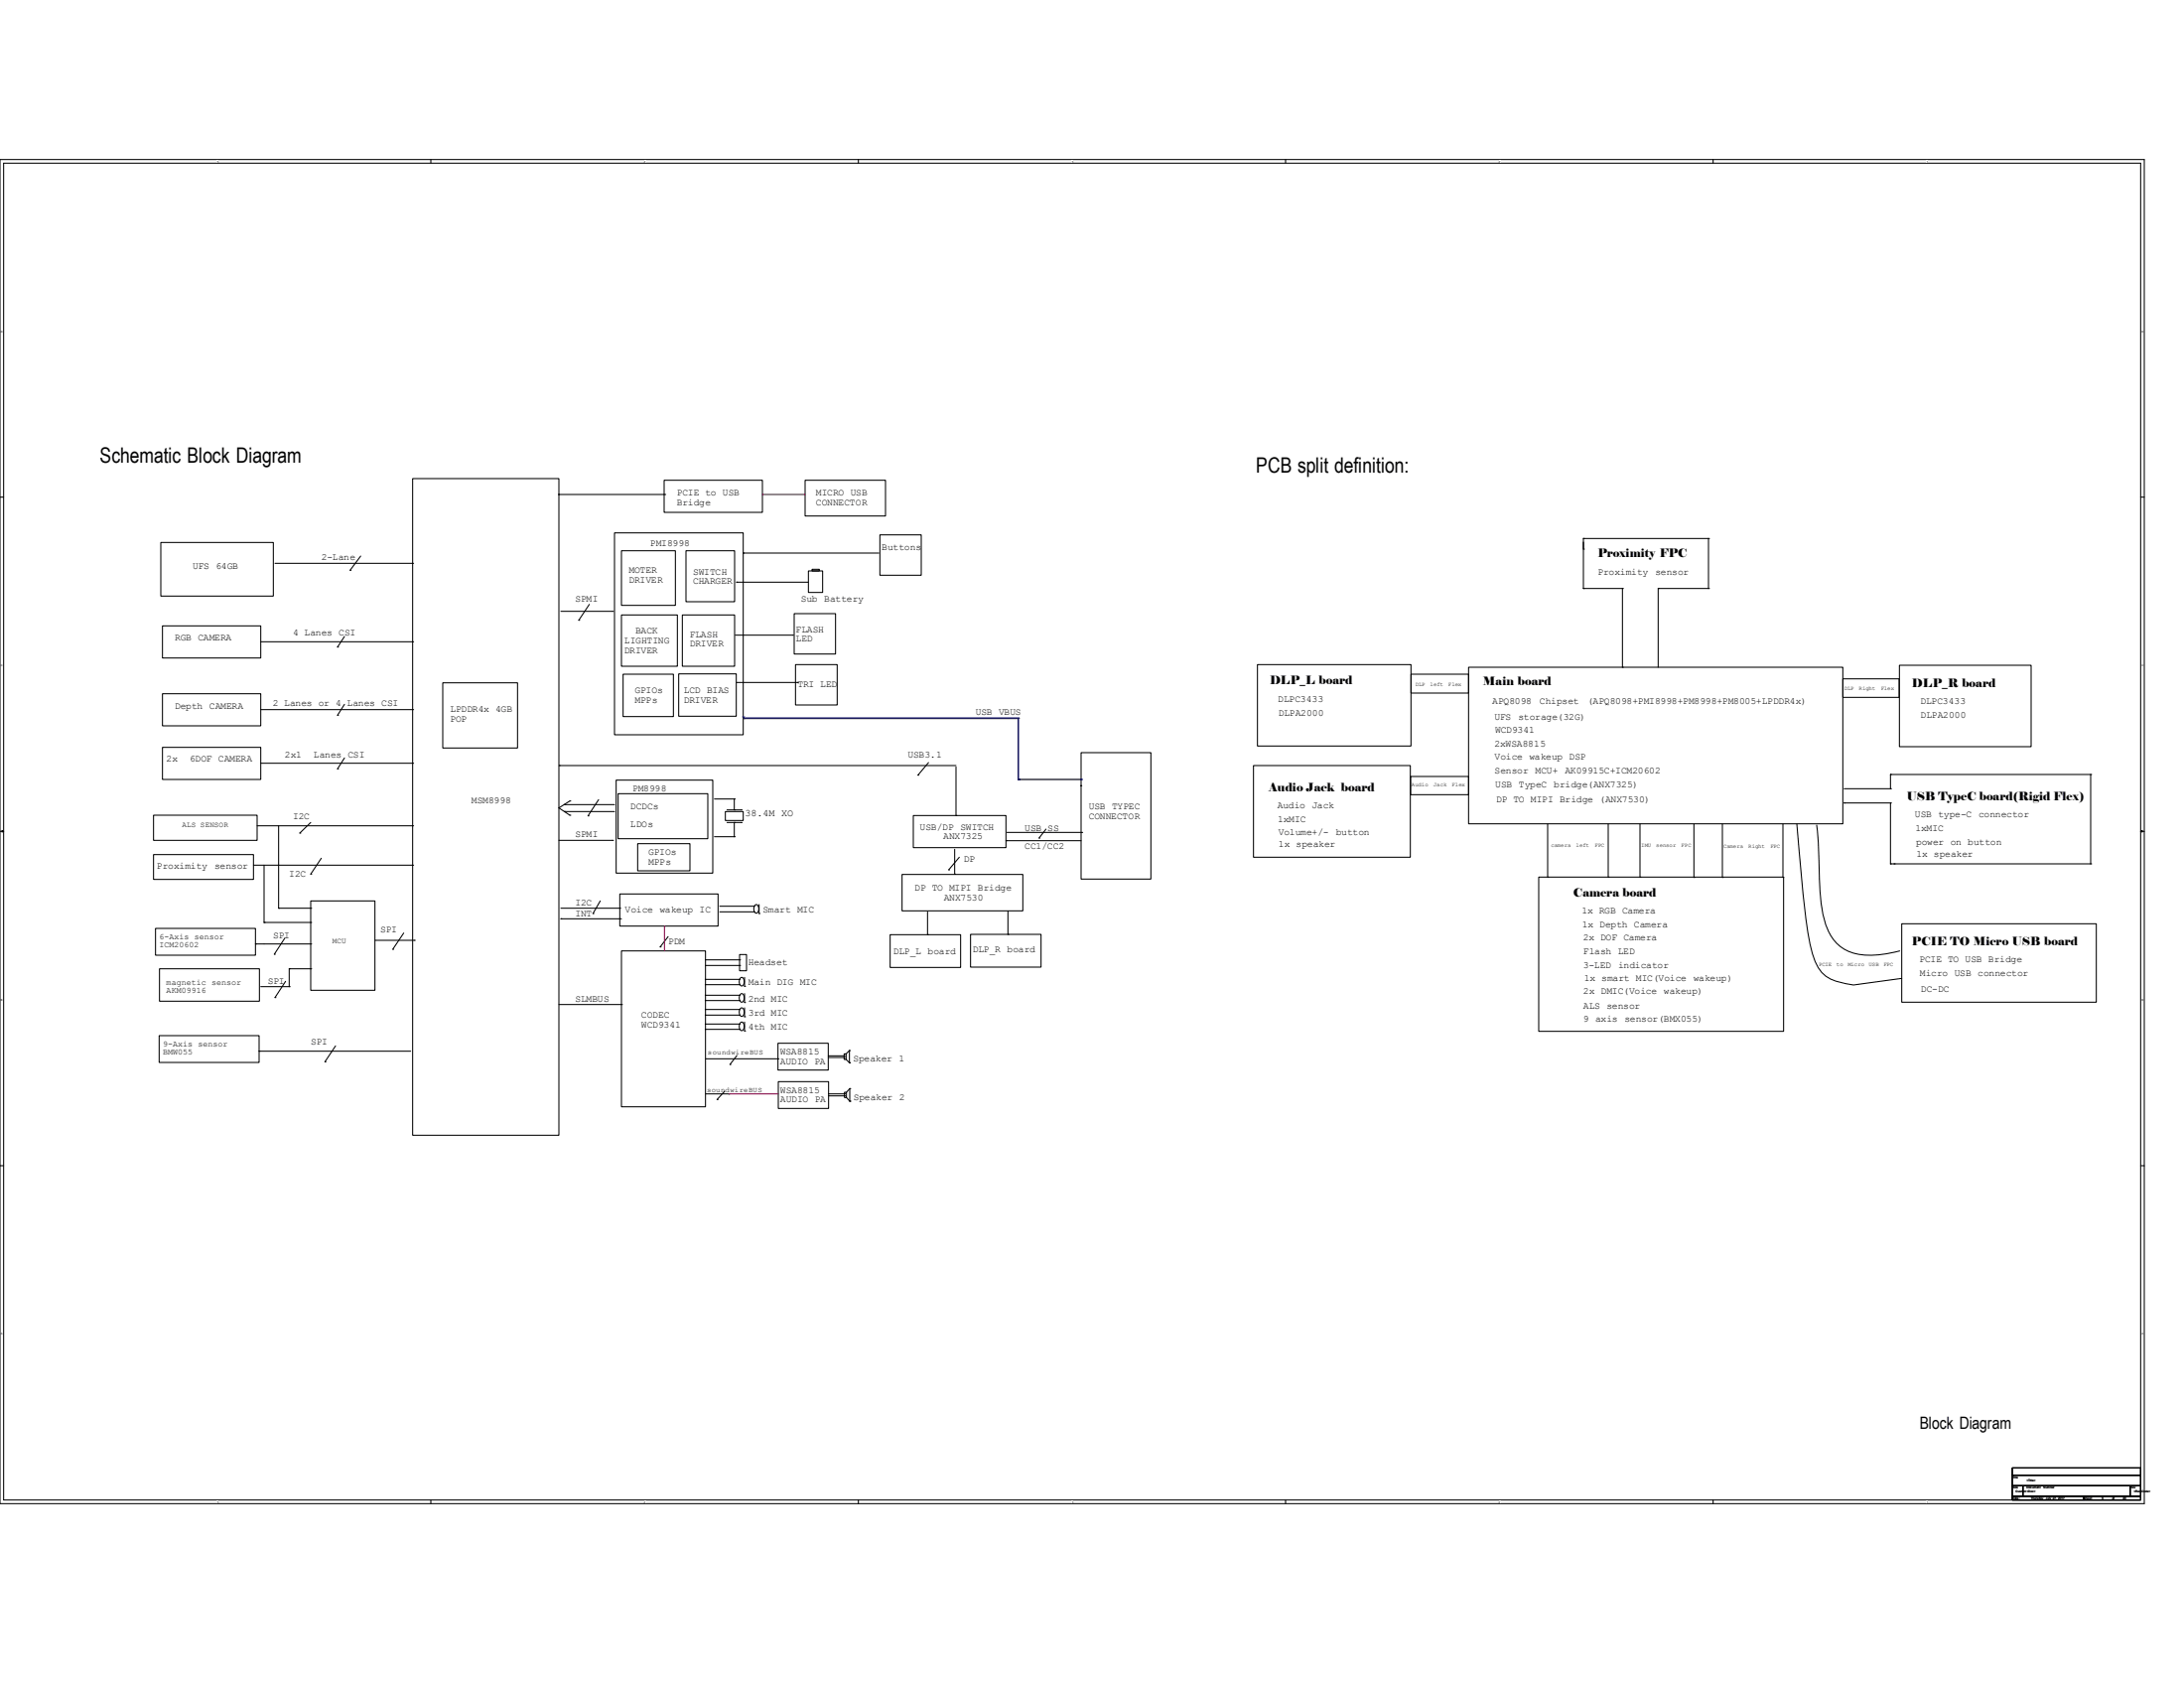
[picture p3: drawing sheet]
<svg xmlns="http://www.w3.org/2000/svg" width="279mm" height="216mm" viewBox="0 0 279 216" stroke-linecap="round" stroke-linejoin="round" font-family="sans-serif">
<path d="M0 20.4h274.3v171.9h-274.3zM.5 20.9h273.4v171h-273.4z" fill="none" stroke="#000" stroke-width=".13"/>
<g fill="#fff">
<path d="M27.8 20.5h.1v.4h-.1z"/>
<path d="M27.8 191.9h.1v.4h-.1z"/>
</g>
<path d="M55.1 20.4v.5M55.1 191.9v.4" fill="none" stroke="#000" stroke-width=".13"/>
<g fill="#fff">
<path d="M82.4 20.5h.2v.4h-.2z"/>
<path d="M82.4 191.9h.2v.4h-.2z"/>
</g>
<path d="M109.8 20.4v.5M109.8 191.9v.4" fill="none" stroke="#000" stroke-width=".13"/>
<g fill="#fff">
<path d="M137.1 20.5h.2v.4h-.2z"/>
<path d="M137.1 191.9h.2v.4h-.2z"/>
</g>
<path d="M164.5 20.4v.5M164.5 191.9v.4" fill="none" stroke="#000" stroke-width=".13"/>
<g fill="#fff">
<path d="M191.8 20.5h.1v.4h-.1z"/>
<path d="M191.8 191.9h.1v.4h-.1z"/>
</g>
<path d="M219.2 20.4v.5M219.2 191.9v.4" fill="none" stroke="#000" stroke-width=".13"/>
<g fill="#fff">
<path d="M246.5 20.5h.1v.4h-.1z"/>
<path d="M246.5 191.9h.1v.4h-.1z"/>
<path d="M.1 42.2h.2v.4h-.2z"/>
<path d="M274 42.2h.2v.4h-.2z"/>
<path d="M.1 84.9h.2v.4h-.2z"/>
<path d="M274 84.9h.2v.4h-.2z"/>
</g>
<path d="M0 63.6h.5M273.9 63.6h.4" fill="none" stroke="#000" stroke-width=".13"/>
<g fill="#fff">
<path d="M.1 127.7h.2v.4h-.2z"/>
<path d="M274 127.7h.2v.4h-.2z"/>
</g>
<path d="M0 106.3h.5M273.9 106.3h.4" fill="none" stroke="#000" stroke-width=".13"/>
<path d="M.3 106.2l.2 .1-.2 .1zM273.9 106.3l.2-.1v.2z" fill="#000" stroke="#000" stroke-width=".13"/>
<g fill="#fff">
<path d="M.1 170.4h.2v.4h-.2z"/>
<path d="M274 170.4h.2v.4h-.2z"/>
</g>
<g fill="none" stroke="#000" stroke-width=".13">
<path d="M20.6 69.4h14.4v6.8h-14.4zM35.2 72.1h17.6M44.8 72.9h.1M46.1 71.1l-1.3 1.8M52.8 61.2h18.7v84h-18.7zM52.8 72.1h.1M71.5 63.2h.1M71.5 63.2h13.7M71.8 78.2h6.6M74 79.3h.1M75.4 77.3l-1.4 2M78.4 78.2h.1"/>
<path d="M78.6 68.2h16.5v25.8h-16.5zM79.5 78.7h7.2v6.5h-7.2zM79.5 70.4h6.9v7h-6.9zM85 61.4h12.5v4.1h-12.5zM87.3 78.7h6.7v6.5h-6.7zM87.8 70.4h6.2v6.6h-6.2zM94.2 74.5h.1M94.2 74.5h9.2M95.1 70.7h.1M95.1 70.7h17.3M101.6 78.5h5.3v5.2h-5.3zM103 61.4h10.3v4.6h-10.3z"/>
<path d="M103.4 73h1.8v2.8h-1.8zM103.9 72.8h.9v.2h-.9zM112.6 68.4h5.3v5.2h-5.3zM202.6 75.3h.1M202.6 68.9h.1M202.6 70.2h.1M202.6 68.9v6.4M202.6 75.3h5M202.6 68.9h16M207.6 75.3h.1M207.6 75.3v10M212.1 75.3h.1"/>
<path d="M212.1 75.3h6.5M212.1 75.3v10M218.6 75.3h.1M218.6 68.9h.1M218.6 68.9v6.4M20.8 80.1h12.6v4.1h-12.6zM20.8 88.7h12.6v4.1h-12.6zM20.8 95.6h12.6v4.1h-12.6zM33.4 82.1h19.4M33.4 90.8h19.4M33.4 97.6h19.4M43.2 82.8h.1"/>
<path d="M43.2 91.5h.1M43.2 98.3h.1M44.1 81.4l-.9 1.4M44.1 90.1l-.9 1.4M44.1 96.9l-.9 1.4M52.8 82.1h.1M52.8 90.8h.1M52.8 97.6h.1M56.6 87.3h9.6v8.4h-9.6zM71.5 97.9h.1M71.5 97.9h50.8M78.8 99.8h12.4v11.9h-12.4z"/>
<path d="M79.7 86.2h6.4v5.5h-6.4zM86.8 86.2h7.4v5.4h-7.4zM94.1 81.2h7.3M94.2 87.3h7.8M95.2 91.9h.1M95.2 91.9h35.1M101.4 81.2h.1M101.8 85h5.3v5.2h-5.3zM102 87.3h.1M117.4 99.1h.1M118.8 97.5l-1.4 1.6M122.3 98.1v6.2"/>
<path d="M130.3 99.7h.1M130.3 91.9h.1M130.3 99.7h8M130.3 91.9v7.8M138.3 96.3h8.9v16.1h-8.9zM160.4 97.9h20v11.7h-20zM160.9 85h19.6v10.4h-19.6zM180.5 99.3h7.4v2.3h-7.4zM180.5 86.2h7.4v2.4h-7.4zM187.9 85.3h47.9v20.1h-47.9zM207.6 85.3h.1M235.8 86.8h7.2v2.4h-7.2z"/>
<path d="M241.9 99.1h.1M241.9 99.1v1.8M241.9 99.1h25.6M243 85.1h16.8v10.4h-16.8zM267.5 99.1h.1M267.5 99.1v11.4M19.6 104.3h13.3v3.2h-13.3zM19.6 109.3h12.8v3.2h-12.8zM19.9 118.7h12.8v3.5h-12.8zM32.4 110.7h20.4M32.9 105.6h19.9M33.8 118h.1"/>
<path d="M33.8 110.7v7.3M33.8 118h6M35.6 116.2h.1M35.6 116.2h4.2M35.6 105.6v10.6M36.4 120l-1.3 2M38.4 106.6h.1M39.8 115.2h8.2v11.5h-8.2zM39.8 111.8h.1M39.8 118h.1M39.8 116.2h.1M39.8 105.2l-1.4 1.4"/>
<path d="M41.1 109.8l-1.3 2M51.6 119.3l-1.4 2.1M52.8 110.7h.1M52.8 105.6h.1M71.5 107.5h6.9M71.8 117.5h.1M71.8 116.2h7.5M71.8 117.5h7.7M72.2 102.9h.1M72.2 103.8h.1M72.2 102.9h6.4M72.2 103.8h6.4"/>
<path d="M72.9 104.3h.1M72.9 102.4h.1M72.9 102.4l-1.4 .9 1.4 1M75.2 104.4h.1M75.9 116.8h.1M76.6 102.3l-1.4 2.1M76.8 115.2l-.9 1.6M78.4 107.5h.1M79.1 101.5h11.5v5.8h-11.5zM79.3 114.3h12.6v4.1h-12.6zM79.3 116.2h.1M81.6 107.9h6.7v3.5h-6.7z"/>
<path d="M85.5 119.8l-1 1.3M91.4 102.2h2.5M91.4 107h2.5M92.1 115.9h4.3M92.1 116.6h4.3M92.8 103.8h2.3v1.1h-2.3zM93 103.6h1.8M93 105.2h1.8M93.9 105.2h.1M93.9 103.6h.1M93.9 102.2h.1M93.9 107h.1"/>
<path d="M93.9 102.2v1.4M93.9 105.2v1.8M94.8 103.6h.1M94.8 105.2h.1M96.4 115.9h.1M96.4 116.6h.1M96.6 115.8l.2-.1a.64 .64 0 0 1 0 1.1 .64 .64 0 0 1-.2-1zM97.1 116.8h.1M97.1 115.7v1.1M113.9 119.5h9v4.2h-9zM115.4 111.8h15.5v4.7h-15.5zM116.8 104.3h11.9v4.1h-11.9z"/>
<path d="M118.7 119.5h.1M118.7 116.6v2.9M121.4 111.3h.1M122.1 111.8h.1M122.1 108.6v3.2M122.3 104.3h.1M122.7 109.6l-1.3 1.7M124.2 119.5h9v4.2h-9zM128.7 107.5h.1M128.7 107.5h9.6M128.8 106.5h9.6M128.9 119.5h.1"/>
<path d="M128.9 116.5v3M132.9 107.2h.1M133.8 106l-.9 1.2M138.3 100.5h.1M138.4 106.5h.1M196.8 112.2h31.4v19.7h-31.4zM198 112.2h.1M198 105.4v6.8M205.7 112.2h.1M205.7 105.4v6.8M209.8 112.2h.1M209.8 105.4v6.8"/>
<path d="M216.7 112.2h.1M216.7 105.4v6.8M220.3 112.2h.1M220.3 105.4v6.8M228.1 112.2h.1M228.1 105.4v6.8M229.9 105.4l.8 8.9a44.1 44.1 0 0 0 1.3 8.2 4.2 4.2 0 0 0 3.3 3.1l1.8 .4 6.2-.9M232.4 105.5l.2 2.7 .1 2.8a23.2 23.2 0 0 0 1 7.7 5.1 5.1 0 0 0 4.2 3.4l1.5 .1 1.7-.2 1.9-.4M235.9 102.7h.1M235.9 100.9h6M235.9 102.7h6M241.9 100.9h.1"/>
<path d="M241.9 110.5h.1M241.9 102.7h.1M241.9 102.7v7.8M241.9 110.5h25.6M242.3 110.5h.1M243.3 118.2h24.9v10h-24.9zM267.5 110.5h.1M20.4 132.5h12.7v3.4h-12.7zM20.4 123.9h12.8v4.2h-12.8zM32.7 120.7h.1M32.7 120.7h7.1M33.1 134.5h.1"/>
<path d="M33.1 134.5h19.4M33.4 126.2h3.6M35.1 122h.1M35.2 127.6h.1M36.5 125.5l-1.3 2.1M37 126.2h.1M37 123.9h.1M37 123.9v2.3M37 123.9h2.8M39.8 120.7h.1M39.8 123.9h.1M41.6 135.8h.1"/>
<path d="M42.9 133.8l-1.3 2M48 120.3h5M50.2 121.4h.1M53 120.3h.1M71.5 128.5h8M79.5 121.6h10.8v20h-10.8zM79.5 128.5h.1M84.5 121.1h.1M90.2 128h4.4M90.2 127.3h4.4M90.2 125.9h4.4M90.2 125.3h4.4"/>
<path d="M90.2 129.1h4.4M90.2 129.8h4.4M90.2 131h4.4M90.2 131.7h4.4M90.3 122.8h4.3M90.3 123.5h4.3M90.3 135.4h9.2M90.3 139.9h2.9M92.7 139.6l-1 1M93.2 139.9h.1M93.4 136.1h.1M94.3 135l-.9 1.1"/>
<path d="M94.6 128h.1M94.6 127.3h.1M94.6 125.9h.1M94.6 125.3h.1M94.6 129.1h.1M94.6 129.8h.1M94.6 131h.1M94.6 131.7h.1M94.6 122.1h.9v2.1h-.9zM94.6 122.8h.1M94.6 123.5h.1M94.7 127.2l.2-.1a.64 .64 0 0 1 0 1.1 .64 .64 0 0 1-.2-1z"/>
<path d="M94.7 125.1l.2-.1a.64 .64 0 0 1 0 1.1 .64 .64 0 0 1-.2-1zM94.7 129l.2-.1a.64 .64 0 0 1 0 1.1 .64 .64 0 0 1-.2-1zM94.7 130.8l.2-.1a.64 .64 0 0 1 0 1.1 .64 .64 0 0 1-.2-1zM95.2 128.2h.1M95.2 126.2h.1M95.2 130h.1M95.2 131.9h.1M95.2 125v1.2M95.2 127.1v1.1M95.2 128.9v1.1M95.2 130.7v1.2M99.5 133.4h6.5v3.5h-6.5z"/>
<path d="M99.5 135.4h.1M99.6 138.3h6.4v3.5h-6.4zM106 135.3h2M106 135h2M106 139.9h2M108 134.8h.2v.7h-.2zM108 135.3h.1M108 135h.1M108 139.7h.3v.7h-.3zM108 139.9h.1M108.2 135.5l.5 .4M108.7 135.9h.1"/>
<path d="M108.7 134.4h.1M108.7 134.4l-.5 .4M108.7 134.4v1.5M108.7 139.2h.1M108.7 139.2v1.6M108.7 139.2l-.4 .5M0 149.1h.5M91.7 140.6h.1M106 140.2h2M108 140.2h.1M108.3 140.4l.4 .4M108.7 140.8h.1"/>
<path d="M273.9 149.1h.4M257.4 187.7h16.5v1h-16.5zM257.4 188.7h16.5v1.3h-16.5zM257.4 190h1.4v1.4h-1.4zM257.4 191.4h9.2v.5h-9.2zM258.8 190h13.7v1.4h-13.7zM266.6 191.4h7.3v.5h-7.3zM272.5 190h1.4v1.4h-1.4z"/>
</g>
<path d="M97.5 63.2h.1M97.5 63.2h5.5M85 118.4h.1M85 118.4v3.2M93.2 139.9h.1M93.2 139.9h6.4" fill="none" stroke="#800040" stroke-width=".13"/>
<path d="M95 91.7h.1M95 91.7h.2M95.2 91.7h.1M95.2 91.7v.1M95.2 91.8h.1M95.2 91.8h35.2M130.3 99.7h.1M130.3 91.9h.1M130.3 99.7h8.2M130.3 91.9v7.8" fill="none" stroke="#00f" stroke-width=".13"/>
<g font-size="2.7">
<text x="12.8" y="59.2">Schematic Block Diagram</text>
<text x="160.7" y="60.5">PCB split definition:</text>
</g>
<text font-size="2.2" x="245.6" y="182.8">Block Diagram</text>
<g font-size="1.5">
<text x="204.4" y="71.2">Proximity FPC</text>
<text x="162.4" y="87.5">DLP_L board</text>
<text x="189.7" y="87.6">Main board</text>
<text x="244.6" y="87.9">DLP_R board</text>
<text x="162.3" y="101.2">Audio Jack board</text>
<text x="243.9" y="102.4">USB TypeC board(Rigid Flex)</text>
<text x="201.3" y="114.6">Camera board</text>
<text x="244.6" y="120.9">PCIE TO Micro USB board</text>
</g>
<text font-size="1.3" x="95.3" y="104.4">38.4M XO</text>
<g font-size="1.2">
<text x="86.6" y="63.4">PCIE to USB</text>
<text x="86.6" y="64.6">Bridge</text>
<text x="104.4" y="63.4">MICRO USB</text>
<text x="104.4" y="64.6">CONNECTOR</text>
<text x="41.1" y="71.7">2-Lane</text>
<text x="83.2" y="69.8">PMI8998</text>
<text x="112.8" y="70.4">Buttons</text>
<text x="24.6" y="72.8">UFS 64GB</text>
<text x="73.6" y="76.9">SPMI</text>
<text x="80.4" y="73.3">MOTER</text>
<text x="80.4" y="74.5">DRIVER</text>
<text x="88.6" y="73.5">SWITCH</text>
<text x="88.6" y="74.7">CHARGER</text>
<text x="102.4" y="76.9">Sub Battery</text>
<text x="204.4" y="73.5">Proximity</text>
<text x="211.8" y="73.5">sensor</text>
<text x="22.4" y="82">RGB CAMERA</text>
<text x="37.5" y="81.3">4 Lanes CSI</text>
<text x="79.8" y="83.5">DRIVER</text>
<text x="79.9" y="82.3">LIGHTING</text>
<text x="81.3" y="81.1">BACK</text>
<text x="88.2" y="81.5">FLASH</text>
<text x="88.2" y="82.7">DRIVER</text>
<text x="101.8" y="80.9">FLASH</text>
<text x="101.8" y="82.1">LED</text>
<text x="81.2" y="88.6">GPIOs</text>
<text x="81.2" y="89.9">MPPs</text>
<text x="87.5" y="88.7">LCD BIAS</text>
<text x="87.5" y="89.9">DRIVER</text>
<text x="102" y="87.8">TRI LED</text>
<text x="163.5" y="89.7">DLPC3433</text>
<text x="22.4" y="90.6">Depth CAMERA</text>
<text x="34.9" y="90.3">2 Lanes or 4 Lanes CSI</text>
<text x="57.6" y="91.1">LPDDR4x 4GB</text>
<text x="57.6" y="92.3">POP</text>
<text x="124.8" y="91.4">USB VBUS</text>
<text x="163.5" y="91.5">DLPA2000</text>
<text x="190.9" y="90.1">APQ8098</text>
<text x="191.2" y="92">UFS</text>
<text x="191.2" y="95.5">2xWSA8815</text>
<text x="191.3" y="93.7">WCD9341</text>
<text x="194.2" y="92">storage(32G)</text>
<text x="197" y="90.1">Chipset</text>
<text x="203.1" y="90.1">(APQ8098+PMI8998+PM8998+PM8005+LPDDR4x)</text>
<text x="245.7" y="90">DLPC3433</text>
<text x="245.7" y="91.8">DLPA2000</text>
<text x="21.3" y="97.4">2x</text>
<text x="24.3" y="97.4">6DOF CAMERA</text>
<text x="36.4" y="96.9">2x1</text>
<text x="40.1" y="96.9">Lanes CSI</text>
<text x="80.9" y="101.2">PM8998</text>
<text x="116.1" y="96.9">USB3.1</text>
<text x="191.2" y="98.9">Sensor MCU+</text>
<text x="191.2" y="97.2">Voice wakeup DSP</text>
<text x="191.3" y="100.7">USB TypeC</text>
<text x="198.8" y="100.7">bridge(ANX7325)</text>
<text x="200.2" y="98.9">AK09915C+ICM20602</text>
<text x="37.5" y="104.8">I2C</text>
<text x="60.3" y="102.8">MSM8998</text>
<text x="73.6" y="107.1">SPMI</text>
<text x="80.6" y="103.5">DCDCs</text>
<text x="80.6" y="105.7">LDOs</text>
<text x="117.7" y="106.1">USB/DP SWITCH</text>
<text x="120.7" y="107.4">ANX7325</text>
<text x="131.1" y="106.3">USB SS</text>
<text x="139.3" y="103.5">USB TYPEC</text>
<text x="139.3" y="104.8">CONNECTOR</text>
<text x="163.4" y="103.4">Audio Jack</text>
<text x="163.4" y="105.2">1xMIC</text>
<text x="163.5" y="106.8">Volume+/-</text>
<text x="170.9" y="106.8">button</text>
<text x="191.4" y="102.7">DP TO MIPI Bridge (ANX7530)</text>
<text x="245" y="104.6">USB type-C connector</text>
<text x="245" y="106.3">1xMIC</text>
<text x="20.1" y="111.1">Proximity</text>
<text x="27.4" y="111.1">sensor</text>
<text x="37" y="112.1">I2C</text>
<text x="82.9" y="109.4">GPIOs</text>
<text x="82.9" y="110.6">MPPs</text>
<text x="117" y="114">DP TO MIPI Bridge</text>
<text x="123.3" y="110.2">DP</text>
<text x="131.1" y="108.6">CC1/CC2</text>
<text x="163.6" y="108.4">1x speaker</text>
<text x="245.1" y="108">power on button</text>
<text x="245.2" y="109.6">1x speaker</text>
<text x="34.9" y="120">SPI</text>
<text x="48.6" y="119.2">SPI</text>
<text x="73.6" y="115.8">I2C</text>
<text x="73.6" y="117.2">INT</text>
<text x="80" y="116.7">Voice wakeup IC</text>
<text x="97.6" y="116.7">Smart MIC</text>
<text x="120.7" y="115.2">ANX7530</text>
<text x="202.4" y="116.8">1x RGB Camera</text>
<text x="202.4" y="118.6">1x Depth Camera</text>
<text x="34.2" y="125.9">SPI</text>
<text x="85.5" y="120.8">PDM</text>
<text x="95.7" y="123.5">Headset</text>
<text x="114.3" y="122">DLP_L board</text>
<text x="124.4" y="121.8">DLP_R board</text>
<text x="202.5" y="123.8">3-LED</text>
<text x="202.5" y="120.3">2x DOF Camera</text>
<text x="202.6" y="122">Flash LED</text>
<text x="202.6" y="125.4">1x smart MIC(Voice wakeup)</text>
<text x="207" y="123.8">indicator</text>
<text x="245.5" y="123">PCIE TO USB Bridge</text>
<text x="245.6" y="124.8">Micro USB connector</text>
<text x="73.6" y="128.1">SLMBUS</text>
<text x="82" y="130.2">CODEC</text>
<text x="82" y="131.4">WCD9341</text>
<text x="95.7" y="128.1">2nd MIC</text>
<text x="95.7" y="126">Main DIG MIC</text>
<text x="95.7" y="129.9">3rd MIC</text>
<text x="95.7" y="131.7">4th MIC</text>
<text x="202.6" y="127.2">2x DMIC(Voice wakeup)</text>
<text x="202.6" y="129.1">ALS sensor</text>
<text x="202.6" y="130.7">9 axis sensor(BMX055)</text>
<text x="245.7" y="126.8">DC-DC</text>
<text x="39.8" y="133.6">SPI</text>
<text x="99.8" y="134.9">WSA8815</text>
<text x="99.8" y="136.1">AUDIO PA</text>
<text x="109.1" y="135.8">Speaker 1</text>
<text x="99.8" y="139.8">WSA8815</text>
<text x="99.8" y="141">AUDIO PA</text>
<text x="109.2" y="140.7">Speaker 2</text>
</g>
<g font-size="1.1">
<text x="20.4" y="120.1">6-Axis sensor</text>
<text x="20.4" y="121.2">ICM20602</text>
<text x="21.3" y="126">magnetic sensor</text>
<text x="21.3" y="127">AKM09916</text>
<text x="20.8" y="133.9">9-Axis sensor</text>
<text x="20.8" y="134.9">BMW055</text>
</g>
<g font-size="1">
<text x="23.3" y="105.8">ALS SENSOR</text>
<text x="42.5" y="120.6">MCU</text>
</g>
<g font-size=".9">
<text x="90.6" y="134.8">soundwireBUS</text>
<text x="90.4" y="139.7">soundwireBUS</text>
</g>
<g font-size=".7">
<text x="181.1" y="87.8">DLP</text>
<text x="183" y="87.8">left</text>
<text x="185.3" y="87.8">Flex</text>
<text x="235.9" y="88.3">DLP</text>
<text x="237.8" y="88.3">Right</text>
<text x="240.6" y="88.3">Flex</text>
<text x="180.6" y="100.6">Audio</text>
<text x="183.4" y="100.6">Jack</text>
<text x="185.8" y="100.6">Flex</text>
<text x="198.4" y="108.4">camera</text>
<text x="201.6" y="108.4">left</text>
<text x="204" y="108.4">FPC</text>
<text x="210" y="108.4">IMU</text>
<text x="211.9" y="108.4">sensor</text>
<text x="215.1" y="108.4">FPC</text>
<text x="220.5" y="108.4">Camera</text>
<text x="223.7" y="108.4">Right</text>
<text x="226.5" y="108.4">FPC</text>
<text x="232.7" y="123.6">PCIE</text>
<text x="234.9" y="123.6">to</text>
<text x="236.4" y="123.6">Micro</text>
<text x="239.1" y="123.6">USB</text>
<text x="241" y="123.6">FPC</text>
</g>
<g font-size=".4">
<text x="257.4" y="189.1">Title</text>
<text x="257.4" y="190.4">Size</text>
<text x="257.4" y="191.8">Date:</text>
<text x="257.9" y="190.9">Custom&lt;Doc&gt;</text>
<text x="259.2" y="190.4">Document</text>
<text x="259.3" y="189.5">&lt;Title&gt;</text>
<text x="259.8" y="191.8">Thursday, July 27, 2017</text>
<text x="261.5" y="190.4">Number</text>
<text x="266.6" y="191.8">Sheet</text>
<text x="268.9" y="191.8">3</text>
<text x="270.2" y="191.8">of</text>
<text x="271.6" y="191.8">40</text>
<text x="272.5" y="190.4">Rev</text>
<text x="273" y="190.9">&lt;RevCode&gt;</text>
</g>
<g font-size=".3">
<text x="27.8" y="20.8">5</text>
<text x="82.4" y="20.8">4</text>
<text x="137.1" y="20.8">3</text>
<text x="191.8" y="20.8">2</text>
<text x="246.5" y="20.8">1</text>
<text x=".1" y="42.5">D</text>
<text x="274" y="42.5">D</text>
<text x=".1" y="85.2">C</text>
<text x="274" y="85.2">C</text>
<text x=".1" y="128">B</text>
<text x="274" y="128">B</text>
<text x=".1" y="170.7">A</text>
<text x="274" y="170.7">A</text>
<text x="27.8" y="192.2">5</text>
<text x="82.4" y="192.2">4</text>
<text x="137.1" y="192.2">3</text>
<text x="191.8" y="192.2">2</text>
<text x="246.5" y="192.2">1</text>
</g>
</svg>
